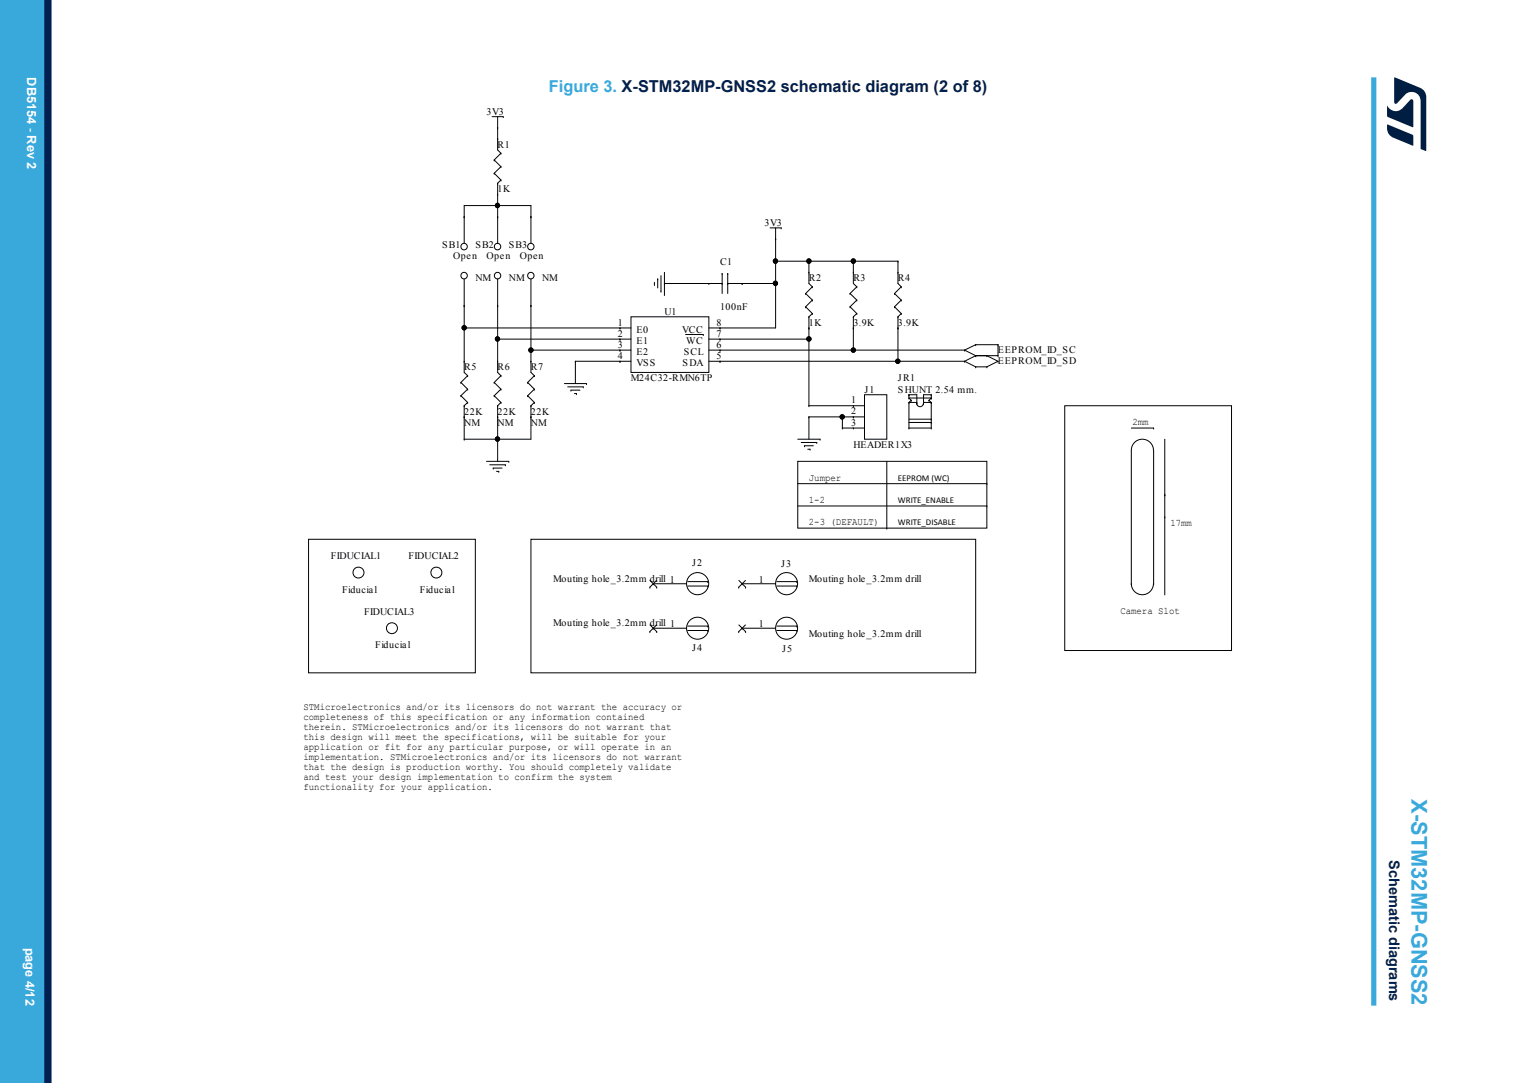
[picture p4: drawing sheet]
<svg xmlns="http://www.w3.org/2000/svg" width="297mm" height="210mm" viewBox="0 0 297 210" stroke-linecap="round" stroke-linejoin="round" font-family="sans-serif">
<g fill="none" stroke="#000" stroke-width=".19">
<path d="M95.5 22.6h2.1M95.9 31h.1M95.9 33.6h.1M95.9 31l1.3 1.3M95.9 33.6l1.3 1.3M96.5 24.7h.1M96.5 35.5h.1M96.5 26.9h.1M96.5 37.7h.1M96.5 22.6v2.1M96.5 26.9v2.2l.7 .6M96.5 35.5v2.2"/>
<path d="M97.2 29.7h.1M97.2 32.3h.1M97.2 34.9h.1M97.2 29.7l-1.3 1.3M97.2 32.3l-1.3 1.3M97.2 34.9l-.7 .6M97.6 22.6h.1M127 55.2h.1M127 54.8v.4M127.6 54.1h.1M127.6 54.1v1.7M128.2 56.5h.1"/>
<path d="M128.2 53.4v3.1M128.9 57.1h.1M128.9 52.8v4.3M137.5 55h.1M137.5 55h2.6M140.1 55h.1M140.1 53h.1M140.1 53v3.9M141.2 53h.1M141.2 55h.1M141.2 53v3.9M141.2 55h2.8"/>
<path d="M144 55h.1M149.4 44.2h2.1M150.5 46.3h.1M150.5 44.2v2.1M151.5 44.2h.1M156.3 56.9h.1M156.3 59.5h.1M156.3 56.9l1.3 1.3M156.3 59.5l1.3 1.3M156.9 52.8h.1M156.9 52.8v2.2l.7 .6M157.6 55.6h.1"/>
<path d="M157.6 58.2h.1M157.6 55.6l-1.3 1.3M157.6 58.2l-1.3 1.3M164.9 56.9h.1M164.9 59.5h.1M164.9 56.9l1.3 1.3M164.9 59.5l1.3 1.3M165.5 52.8h.1M165.5 52.8v2.2l.7 .6M166.2 55.6h.1M166.2 58.2h.1M166.2 55.6l-1.3 1.3"/>
<path d="M166.2 58.2l-1.3 1.3M173.5 56.9h.1M173.5 59.5h.1M173.5 56.9l1.3 1.3M173.5 59.5l1.3 1.3M174.2 52.8h.1M174.2 52.8v2.2l.6 .6M174.8 55.6h.1M174.8 58.2h.1M174.8 55.6l-1.3 1.3M174.8 58.2l-1.3 1.3M89.4 74.2h.1"/>
<path d="M89.4 76.7h.1M89.4 74.2l1.3 1.3M89.4 76.7l1.3 1.3M90 78.7h.1M90 70.1h.1M90 70.1v2.1l.7 .7M90 78.7v2.1M90.7 72.9h.1M90.7 75.5h.1M90.7 78h.1M90.7 72.9l-1.3 1.3M90.7 75.5l-1.3 1.2"/>
<path d="M90.7 78l-.7 .7M95.9 74.2h.1M95.9 76.7h.1M95.9 74.2l1.3 1.3M95.9 76.7l1.3 1.3M96.5 78.7h.1M96.5 70.1h.1M96.5 70.1v2.1l.7 .7M96.5 78.7v2.1M97.2 72.9h.1M97.2 75.5h.1M97.2 78h.1"/>
<path d="M97.2 72.9l-1.3 1.3M97.2 75.5l-1.3 1.2M97.2 78l-.7 .7M102.4 74.2h.1M102.4 76.7h.1M102.4 74.2l1.3 1.3M102.4 76.7l1.3 1.3M103 78.7h.1M103 70.1h.1M103 70.1v2.1l.7 .7M103 78.7v2.1M103.7 72.9h.1"/>
<path d="M103.7 75.5h.1M103.7 78h.1M103.7 72.9l-1.3 1.3M103.7 75.5l-1.3 1.2M103.7 78l-.7 .7M109.5 74.4h4.3M110.1 75h3M110.8 75.7h1.7M110.8 75.7h.1M111.4 76.3h.4M111.8 76.3h.1M113.1 75h.1"/>
<path d="M113.8 74.4h.1M156.9 61.4h.1M156.9 63.6h.1M156.9 61.4v2.2M157.6 60.8h.1M157.6 60.8l-.7 .6M165.5 61.4h.1M165.5 63.6h.1M165.5 61.4v2.2M166.2 60.8h.1M166.2 60.8l-.7 .6M174.2 61.4h.1"/>
<path d="M174.2 63.6h.1M174.2 61.4v2.2M174.8 60.8h.1M174.8 60.8l-.6 .6M187.1 70.1h.1M187.1 67.9h.1M187.1 70.1l2.2 1M187.1 67.9l2.2 1.1M189.3 69l-2.2 1.1M189.3 66.8l-2.2 1.1M189.3 71.1h.1M189.3 69h.1"/>
<path d="M189.3 66.8h.1M189.3 69h4.3M189.3 66.8h4.3M189.3 71.1h2.1M191.4 71.1h.1M191.4 69h.1M191.4 69l2.2 1.1M193.6 70.1h.1M193.6 66.8h.1M193.6 69h.1M193.6 70.1l-2.2 1M193.6 66.8v2.2"/>
<path d="M206.5 78.7h32.4v47.4h-32.4zM90 80.8h.1M94.4 89.5h4.3M95 90.1h3M95.7 90.8h.1M95.7 90.8h1.7M96.3 91.4h.5M96.5 80.8h.1M96.8 91.4h.1M98 90.1h.1M98.7 89.5h.1M103 80.8h.1"/>
<path d="M154.8 89.5h36.6v12.9h-36.6zM154.8 98.1h36.6M154.8 93.8h36.6M154.8 85.2h4.3M155.4 85.8h3M156.1 86.4h.1M156.1 86.4h1.7M156.7 87.1h.4M157.1 87.1h.1M158.4 85.8h.1M159.1 85.2h.1M172 89.5v12.9"/>
<path d="M191.4 98.1h.1M191.4 93.8h.1M219.5 83h4.3M223.8 87.3a2.15 2.15 0 0 0-2.2-2.1 2.15 2.15 0 0 0-2.1 2.1v25.9M223.8 83h.1M223.8 87.3v25.9M226 95.9h.1M226 85.2v30.2M59.9 104.6h32.3v25.9h-32.3zM103 104.6h86.3v25.9h-86.3zM126.1 113.9h.1M126.1 112.6l1.3 1.3"/>
<path d="M126.7 113.2h.1M126.7 113.2h6.5M127.4 112.6l-1.3 1.3M127.4 113.9h.1M133.4 112.8h3.9M133.4 113.6h3.9M137.3 112.8h.1M137.3 113.6h.1M172 102.4h.1M219.5 113.2h.1M219.5 113.2a2.15 2.15 0 0 0 2.1 2.1 2.15 2.15 0 0 0 2.2-2.1M223.8 113.2h.1"/>
<path d="M226 100.2h.1M143.3 122.5h.1M143.3 121.2l1.3 1.3M144 121.8h.1M144 121.8h6.5M144.6 121.2l-1.3 1.3M144.6 122.5h.1M150.7 121.4h3.9M150.7 122.3h3.9M154.6 121.4h.1M154.6 122.3h.1"/>
<circle cx="84.7" cy="111" r="1.06"/>
<circle cx="135.3" cy="113.2" r="2.15"/>
<circle cx="76" cy="121.8" r="1.06"/>
<circle cx="152.6" cy="121.8" r="2.14"/>
</g>
<circle cx="103" cy="53.4" r=".63" fill="#fff"/>
<g fill="none" stroke="#000" stroke-width=".19">
<path d="M103 59.3h.1M103 54.1v5.2"/>
<circle cx="103" cy="53.4" r=".63"/>
</g>
<circle cx="103" cy="47.8" r=".63" fill="#fff"/>
<g fill="none" stroke="#000" stroke-width=".19">
<path d="M103 42h.1M103 42v5.2M143.3 113.9h.1M143.3 112.6l1.3 1.3M144 113.2h.1M144 113.2h6.5M144.6 112.6l-1.3 1.3M144.6 113.9h.1M150.7 112.8h3.9M150.7 113.6h3.9M154.6 112.8h.1M154.6 113.6h.1"/>
<circle cx="103" cy="47.8" r=".63"/>
<circle cx="152.6" cy="113.2" r="2.14"/>
</g>
<circle cx="96.5" cy="53.4" r=".63" fill="#fff"/>
<g fill="none" stroke="#000" stroke-width=".19">
<path d="M96.5 59.3h.1M96.5 54.1v5.2"/>
<circle cx="96.5" cy="53.4" r=".63"/>
</g>
<circle cx="96.5" cy="47.8" r=".63" fill="#fff"/>
<g fill="none" stroke="#000" stroke-width=".19">
<path d="M96.5 42h.1M96.5 42v5.2M176.3 78h.1M176.3 77.2h.1M176.3 76.5h.1M176.3 77.2h4.4M176.3 78h1.6M176.3 76.5v.7M176.3 78v5M176.3 76.5h1.6v1.8M176.3 77.2l.5 .4M176.8 77.6l-.5 .4"/>
<path d="M176.8 77.6h.1M177.9 78h.1M177.9 78.3h.1M177.9 78.3a.64 .64 0 0 0 .6 .6 .64 .64 0 0 0 .6-.6M179.2 78.3h.1M179.2 78h1.5M180.2 77.6h.1M180.2 77.6l.5 .4M180.7 76.5h-1.5v1.8M180.7 77.2h.1M180.7 78h.1M180.7 76.5h.1"/>
<path d="M180.7 76.5v.7M180.7 78v5M180.7 77.2l-.5 .4M176.3 83h.1M176.3 81.3h4.4M176.3 81.9h4.4M176.3 83h4.4M180.7 81.3h.1M180.7 81.9h.1M180.7 83h.1"/>
<circle cx="96.5" cy="47.8" r=".63"/>
</g>
<circle cx="90" cy="53.4" r=".63" fill="#fff"/>
<g fill="none" stroke="#000" stroke-width=".19">
<path d="M90 59.3h.1M90 54.1v5.2"/>
<circle cx="90" cy="53.4" r=".63"/>
</g>
<circle cx="90" cy="47.8" r=".63" fill="#fff"/>
<g fill="none" stroke="#000" stroke-width=".19">
<path d="M96.5 26.9h.1M96.5 39.9h.1M96.5 24.7v2.2M96.5 37.7v4.3M90 42h.1M90 59.3h.1M90 59.3v10.8M96.5 59.3h.1M96.5 42h.1M96.5 59.3v10.8M103 59.3h.1M103 42h.1"/>
<path d="M103 42v-2.1h-13v7.3M103 59.3v10.8M128.9 55h8.6M128.9 55h.1M144 55h.1M144 55h6.5M150.5 50.6h23.7M150.5 46.3h.1M150.5 50.6h.1M150.5 55h.1M150.5 46.3v17.3h-13M156.9 50.6h.1"/>
<path d="M156.9 50.6v2.2M165.5 50.6h.1M165.5 50.6v2.2M174.2 50.6h.1M174.2 50.6v2.2M90 63.6h.1M90 63.6h32.4M96.5 65.8h.1M96.5 65.8h25.9M103 67.9h.1M103 67.9h19.4M111.6 70.1h.1"/>
<path d="M111.6 70.1h10.8M111.6 70.1v4.3M120.3 63.6h.1M120.3 65.8h.1M120.3 67.9h.1M120.3 70.1h.1M122.4 61.4h15.1v10.8h-15.1zM133 64.9h3.4M136.4 64.9h.1M137.5 65.8h19.4M137.5 67.9h49.6M137.5 70.1h49.6"/>
<path d="M139.7 70.1h.1M139.7 67.9h.1M139.7 65.8h.1M139.7 63.6h.1M156.9 63.6h.1M156.9 65.8h.1M156.9 78.7h.1M156.9 63.6v15.1M156.9 78.7h10.8M165.5 78.7h.1M165.5 63.6h.1M165.5 67.9h.1"/>
<path d="M165.5 63.6v4.3M167.7 76.5h4.3v8.7h-4.3zM174.2 63.6h.1M174.2 70.1h.1M174.2 63.6v6.5M90 80.8h.1M90 85.2h.1M90 80.8v4.4M96.5 80.8h.1M96.5 85.2h.1M96.5 80.8v8.7M103 80.8h.1"/>
<path d="M103 80.8v4.4h-13M156.9 80.8h.1M156.9 80.8h10.8M156.9 80.8v4.4M163.4 80.8h.1M163.4 83h.1M163.4 80.8v2.2M163.4 83h4.3M165.5 80.8h.1M165.5 83h.1M126.1 122.5h.1M126.1 121.2l1.3 1.3"/>
<path d="M126.7 121.8h.1M126.7 121.8h6.5M127.4 121.2l-1.3 1.3M127.4 122.5h.1M133.4 121.4h3.9M133.4 122.3h3.9M137.3 121.4h.1M137.3 122.3h.1"/>
<circle cx="96.5" cy="39.8" r=".42"/>
<circle cx="90" cy="47.8" r=".63"/>
<circle cx="150.4" cy="50.6" r=".42"/>
<circle cx="150.4" cy="54.9" r=".42"/>
<circle cx="156.9" cy="50.6" r=".42"/>
<circle cx="165.5" cy="50.6" r=".42"/>
<circle cx="90" cy="63.6" r=".42"/>
<circle cx="96.5" cy="65.7" r=".42"/>
<circle cx="103" cy="67.9" r=".42"/>
<circle cx="156.9" cy="65.7" r=".42"/>
<circle cx="165.5" cy="67.9" r=".42"/>
<circle cx="174.2" cy="70" r=".42"/>
<circle cx="96.5" cy="85.1" r=".42"/>
<circle cx="163.4" cy="80.8" r=".42"/>
<circle cx="69.5" cy="111" r="1.06"/>
<circle cx="135.3" cy="121.8" r="2.14"/>
</g>
<g fill="#000">
<circle cx="96.5" cy="39.8" r=".42"/>
<circle cx="150.4" cy="50.6" r=".42"/>
<circle cx="150.4" cy="54.9" r=".42"/>
<circle cx="156.9" cy="50.6" r=".42"/>
<circle cx="165.5" cy="50.6" r=".42"/>
<circle cx="90" cy="63.6" r=".42"/>
<circle cx="96.5" cy="65.7" r=".42"/>
<circle cx="103" cy="67.9" r=".42"/>
<circle cx="156.9" cy="65.7" r=".42"/>
<circle cx="165.5" cy="67.9" r=".42"/>
<circle cx="174.2" cy="70" r=".42"/>
<circle cx="96.5" cy="85.1" r=".42"/>
<circle cx="163.4" cy="80.8" r=".42"/>
</g>
<path d="M266.5 15v180" fill="none" stroke="#39a9dc" stroke-width="1"/>
<g fill="#39a9dc">
<path d="M0 0h8.6v210h-8.6z" fill-rule="evenodd"/>
<path d="M0 0h7.5v210h-7.5z" fill-rule="evenodd"/>
</g>
<path d="M9.3 0v210" fill="none" stroke="#002052" stroke-width="1.4"/>
<g fill="#001e41">
<path d="M270.5 15l5 2.1a1.91 1.91 0 0 1 1.2 1.7v10.4l-.1 .1-1-.5v-9.2a1.74 1.74 0 0 0-1-1.6 1.74 1.74 0 0 0-2 .3l-1.6 1.7-.2 .1-.3-.1z"/>
<path d="M269.1 24.2l4.9 1.9 .2 .3v1.7l-.2 .1-3.8-1.5a1.92 1.92 0 0 1-1.1-1.8z"/>
<path d="M269.1 20.5a1.85 1.85 0 0 0 2.9 .5l1.6-1.6 .2-.2 .3 .2v5.3l-5-2.1z"/>
</g>
<text font-size="4.2" fill="#39a9dc" x="273.8" y="155" transform="rotate(90 273.8 155)">X-STM32MP-GNSS2</text>
<text font-size="3.2" fill="#39a9dc" x="106.5" y="17.8">Figure 3. X-STM32MP-GNSS2 schematic diagram (2 of 8)</text>
<text font-size="2.8" fill="#002052" x="269.5" y="166.8" transform="rotate(90 269.5 166.8)">Schematic diagrams</text>
<g font-size="2.5" fill="#fff">
<text x="5.3" y="15" transform="rotate(90 5.3 15)">DB5154 - Rev 2</text>
<text x="5" y="183.7" transform="rotate(90 5 183.7)">page 4/12</text>
</g>
<g font-size="1.9">
<text x="94.4" y="22.2">3V3</text>
<text x="96.5" y="28.7">R1</text>
<text x="96.5" y="37.3">1K</text>
<text x="148.3" y="43.8">3V3</text>
<text x="85.8" y="48.1">SB1</text>
<text x="87.9" y="50.2">Open</text>
<text x="92.2" y="48.1">SB2</text>
<text x="94.4" y="50.2">Open</text>
<text x="98.7" y="48.1">SB3</text>
<text x="100.8" y="50.2">Open</text>
<text x="139.7" y="51.3">C1</text>
<text x="92.2" y="54.6">NM</text>
<text x="98.7" y="54.6">NM</text>
<text x="105.2" y="54.6">NM</text>
<text x="156.9" y="54.6">R2</text>
<text x="165.5" y="54.6">R3</text>
<text x="174.2" y="54.6">R4</text>
<text x="119.8" y="63.1">1</text>
<text x="119.8" y="65.3">2</text>
<text x="123.5" y="64.5">E0</text>
<text x="128.9" y="61">U1</text>
<text x="132.3" y="64.5">VCC</text>
<text x="139" y="63.1">8</text>
<text x="139" y="65.3">7</text>
<text x="139.7" y="60.2">100nF</text>
<text x="156.9" y="63.2">1K</text>
<text x="165.5" y="63.2">3.9K</text>
<text x="174.2" y="63.2">3.9K</text>
<text x="90" y="71.8">R5</text>
<text x="96.5" y="71.8">R6</text>
<text x="103" y="71.8">R7</text>
<text x="119.8" y="69.6">4</text>
<text x="119.8" y="67.4">3</text>
<text x="123.5" y="70.9">VSS</text>
<text x="123.5" y="66.6">E1</text>
<text x="123.5" y="68.8">E2</text>
<text x="132.4" y="70.9">SDA</text>
<text x="132.6" y="68.8">SCL</text>
<text x="133.1" y="66.6">WC</text>
<text x="139" y="67.4">6</text>
<text x="139" y="69.6">5</text>
<text x="193.6" y="70.5">EEPROM_ID_SD</text>
<text x="193.6" y="68.4">EEPROM_ID_SC</text>
<text x="122.4" y="74">M24C32-RMN6TP</text>
<text x="167.7" y="76.1">J1</text>
<text x="174.2" y="76.1">SHUNT 2.54 mm.</text>
<text x="174.2" y="74">JR1</text>
<text x="90" y="80.4">22K</text>
<text x="90" y="82.6">NM</text>
<text x="96.5" y="80.4">22K</text>
<text x="96.5" y="82.6">NM</text>
<text x="103" y="80.4">22K</text>
<text x="103" y="82.6">NM</text>
<text x="165.1" y="78.2">1</text>
<text x="165.1" y="80.4">2</text>
<text x="165.1" y="82.5">3</text>
<text x="219.7" y="82.4">2mm</text>
<text x="165.5" y="86.9">HEADER1X3</text>
<text x="156.9" y="93.2">Jumper</text>
<text x="156.9" y="97.5">1-2</text>
<text x="156.9" y="101.8">2-3 (DEFAULT)</text>
<text x="227" y="102">17mm</text>
<text x="64.2" y="108.5">FIDUCIAL1</text>
<text x="79.3" y="108.5">FIDUCIAL2</text>
<text x="107.3" y="112.8">Mouting hole_3.2mm drill 1</text>
<text x="134.3" y="109.8">J2</text>
<text x="147.2" y="113">1</text>
<text x="151.5" y="110">J3</text>
<text x="156.9" y="112.8">Mouting hole_3.2mm drill</text>
<text x="66.3" y="114.9">Fiducial</text>
<text x="70.6" y="119.3">FIDUCIAL3</text>
<text x="81.4" y="114.9">Fiducial</text>
<text x="217.3" y="119.1">Camera Slot</text>
<text x="72.8" y="125.7">Fiducial</text>
<text x="107.3" y="121.4">Mouting hole_3.2mm drill 1</text>
<text x="147.2" y="121.6">1</text>
<text x="156.9" y="123.6">Mouting hole_3.2mm drill</text>
<text x="134.3" y="126.2">J4</text>
<text x="151.7" y="126.4">J5</text>
<text x="58.9" y="137.7">STMicroelectronics and/or its licensors do not warrant the accuracy or</text>
<text x="58.9" y="139.6">completeness of this specification or any information contained</text>
<text x="58.9" y="141.6">therein. STMicroelectronics and/or its licensors do not warrant that</text>
<text x="58.9" y="143.5">this design will meet the specifications, will be suitable for your</text>
<text x="58.9" y="145.5">application or fit for any particular purpose, or will operate in an</text>
<text x="58.9" y="147.4">implementation. STMicroelectronics and/or its licensors do not warrant</text>
<text x="58.9" y="149.3">that the design is production worthy. You should completely validate</text>
<text x="58.9" y="151.3">and test your design implementation to confirm the system</text>
<text x="58.9" y="153.2">functionality for your application.</text>
</g>
<g font-size="1.7">
<text x="174.2" y="93.2">EEPROM (WC)</text>
<text x="174.2" y="97.6">WRITE_ENABLE</text>
<text x="174.2" y="101.9">WRITE_DISABLE</text>
</g>
</svg>
